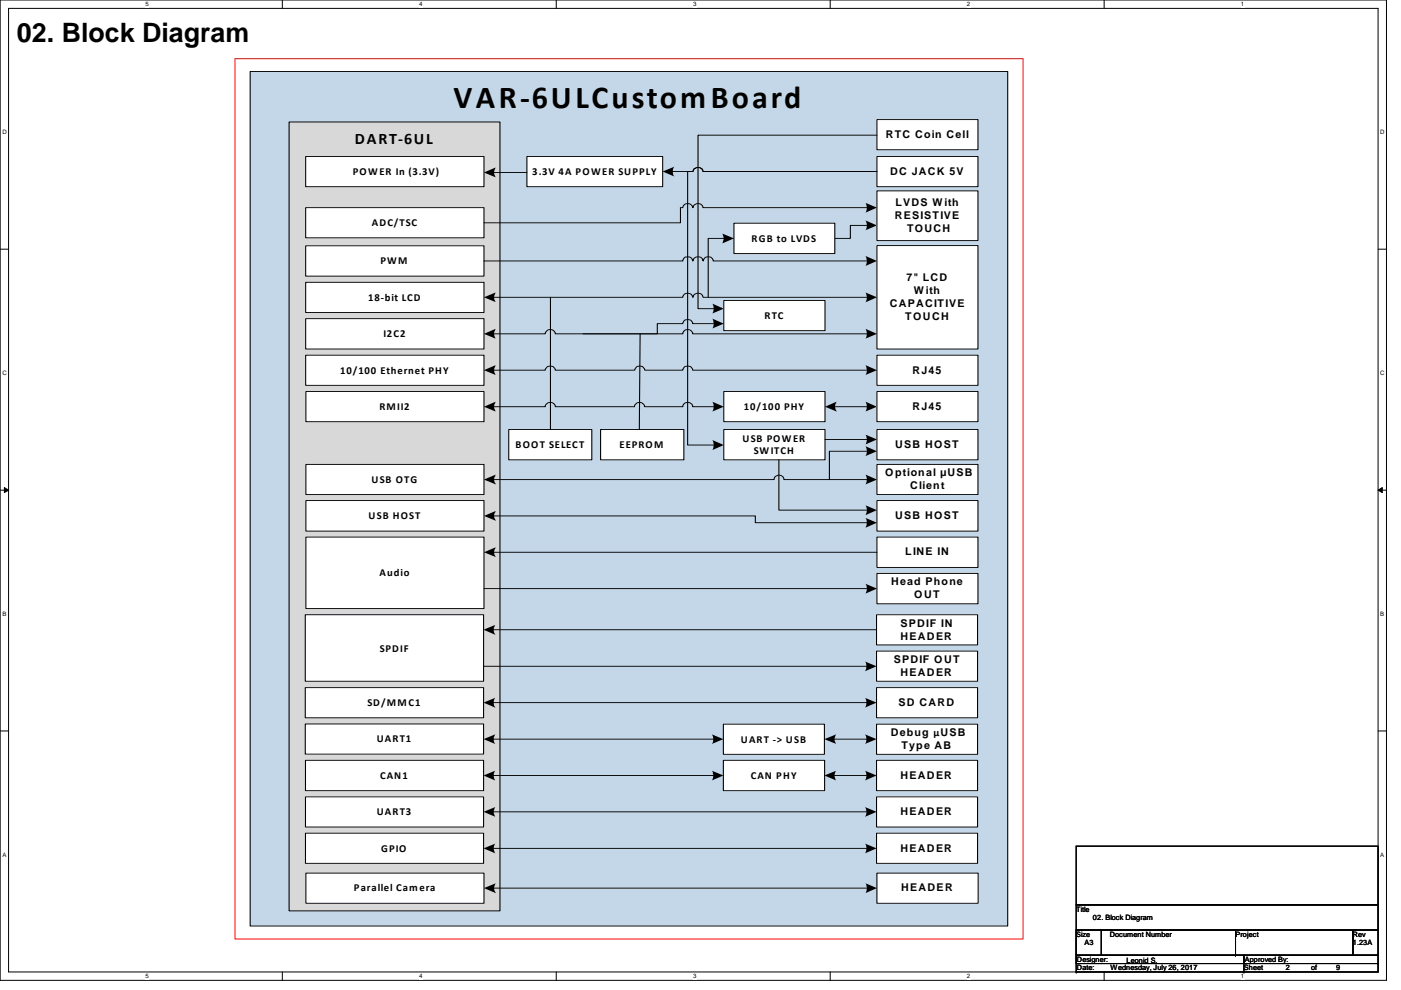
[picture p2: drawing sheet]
<svg xmlns="http://www.w3.org/2000/svg" width="297mm" height="210mm" viewBox="0 0 297 210" stroke-linecap="round" stroke-linejoin="round" font-family="sans-serif">
<path d="M0 0h294v207.9h-294zM1.8 1.8h290.4v204.3h-290.4z" fill="none" stroke="#000" stroke-width=".21"/>
<g fill="#fff">
<path d="M30.8 .2h.7v1.4h-.7z"/>
<path d="M30.8 206.2h.7v1.4h-.7z"/>
</g>
<path d="M59.9 0v1.8M59.9 206.1v1.8" fill="none" stroke="#000" stroke-width=".21"/>
<g fill="#fff">
<path d="M88.9 .2h.6v1.4h-.6z"/>
<path d="M88.9 206.2h.6v1.4h-.6z"/>
</g>
<path d="M117.9 0v1.8M117.9 206.1v1.8" fill="none" stroke="#000" stroke-width=".21"/>
<g fill="#fff">
<path d="M146.9 .2h.7v1.4h-.7z"/>
<path d="M146.9 206.2h.7v1.4h-.7z"/>
</g>
<path d="M176 0v1.8M176 206.1v1.8" fill="none" stroke="#000" stroke-width=".21"/>
<g fill="#fff">
<path d="M205 .2h.7v1.4h-.7z"/>
<path d="M205 206.2h.7v1.4h-.7z"/>
</g>
<path d="M234.1 0v1.8M234.1 206.1v1.8" fill="none" stroke="#000" stroke-width=".21"/>
<g fill="#fff">
<path d="M263.1 .2h.7v1.4h-.7z"/>
<path d="M263.1 206.2h.7v1.4h-.7z"/>
<path d="M.5 27.3h.9v1.4h-.9z"/>
<path d="M292.6 27.3h.9v1.4h-.9z"/>
<path d="M.5 78.4h.9v1.4h-.9z"/>
<path d="M292.6 78.4h.9v1.4h-.9z"/>
</g>
<path d="M0 52.8h1.8M292.2 52.8h1.8" fill="none" stroke="#000" stroke-width=".21"/>
<g fill="#fff">
<path d="M.5 129.5h.8v1.4h-.8z"/>
<path d="M292.6 129.5h.9v1.4h-.9z"/>
</g>
<path d="M0 103.9h1.8M.9 103.4l.9 .5-.9 .5zM292.2 103.9l.9-.5v1zM292.2 103.9h1.8" fill="none" stroke="#000" stroke-width=".21"/>
<path d="M.9 103.4l.9 .5-.9 .5zM292.2 103.9l.9-.5v1z" fill="#000"/>
<g fill="#fff">
<path d="M.5 180.5h.8v1.4h-.8z"/>
<path d="M292.6 180.5h.9v1.4h-.9z"/>
</g>
<path d="M0 155h1.8M292.2 155h1.8" fill="none" stroke="#000" stroke-width=".21"/>
<path d="M49.8 12.4h167.1v186.7h-167.1z" fill-rule="evenodd" fill="#fff"/>
<path d="M49.8 12.4h167.1v186.7h-167.1z" fill="none" stroke="#f00" stroke-width=".21"/>
<path d="M53 15.2h160.7v181.1h-160.7z" fill-rule="evenodd" fill="#c3d7e8"/>
<path d="M53 15.2h160.7v181.1h-160.7zM184.1 47.8h-3.8v2.7h-24.7" fill="none" stroke="#000" stroke-width=".21"/>
<path d="M183.5 46.7l2.4 1.1-2.4 1a1.96 1.96 0 0 0 0-2.1z" fill-rule="evenodd" fill="#000"/>
<path d="M61.3 25.9h44.7v167.3h-44.7z" fill-rule="evenodd" fill="#d8d8d8"/>
<path d="M61.3 25.9h44.7v167.2h-44.7z" fill="none" stroke="#000" stroke-width=".21"/>
<path d="M64.8 33.2h37.8v6.4h-37.8z" fill-rule="evenodd" fill="#fff"/>
<path d="M64.8 33.2h37.8v6.4h-37.8z" fill="none" stroke="#000" stroke-width=".21"/>
<path d="M64.8 59.9h37.8v6.4h-37.8z" fill-rule="evenodd" fill="#fff"/>
<path d="M64.8 59.9h37.8v6.4h-37.8z" fill="none" stroke="#000" stroke-width=".21"/>
<path d="M64.8 75.3h37.8v6.4h-37.8z" fill-rule="evenodd" fill="#fff"/>
<path d="M64.8 75.3h37.8v6.4h-37.8z" fill="none" stroke="#000" stroke-width=".21"/>
<path d="M64.8 83h37.8v6.4h-37.8z" fill-rule="evenodd" fill="#fff"/>
<path d="M64.9 83h37.7v6.4h-37.7z" fill="none" stroke="#000" stroke-width=".21"/>
<path d="M64.8 67.6h37.8v6.4h-37.8z" fill-rule="evenodd" fill="#fff"/>
<path d="M64.8 67.6h37.8v6.4h-37.8z" fill="none" stroke="#000" stroke-width=".21"/>
<path d="M64.9 113.9h37.7v15.1h-37.7z" fill-rule="evenodd" fill="#fff"/>
<path d="M64.9 113.9h37.7v15.1h-37.7z" fill="none" stroke="#000" stroke-width=".21"/>
<path d="M64.9 106.1h37.7v6.5h-37.7z" fill-rule="evenodd" fill="#fff"/>
<path d="M64.9 106.1h37.7v6.5h-37.7z" fill="none" stroke="#000" stroke-width=".21"/>
<path d="M64.7 153.5h37.8v6.4h-37.8z" fill-rule="evenodd" fill="#fff"/>
<path d="M64.7 153.5h37.8v6.4h-37.8z" fill="none" stroke="#000" stroke-width=".21"/>
<path d="M64.8 176.7h37.7v6.3h-37.7z" fill-rule="evenodd" fill="#fff"/>
<path d="M64.8 176.7h37.7v6.3h-37.7z" fill="none" stroke="#000" stroke-width=".21"/>
<path d="M64.8 169h37.7v6.3h-37.7z" fill-rule="evenodd" fill="#fff"/>
<path d="M64.8 169h37.7v6.3h-37.7z" fill="none" stroke="#000" stroke-width=".21"/>
<path d="M64.7 130.3h37.8v14.1h-37.8z" fill-rule="evenodd" fill="#fff"/>
<path d="M64.7 130.3h37.8v14.1h-37.8z" fill="none" stroke="#000" stroke-width=".21"/>
<path d="M64.8 161.2h37.7v6.4h-37.7z" fill-rule="evenodd" fill="#fff"/>
<path d="M64.8 161.2h37.7v6.4h-37.7z" fill="none" stroke="#000" stroke-width=".21"/>
<path d="M64.9 98.5h37.7v6.4h-37.7z" fill-rule="evenodd" fill="#fff"/>
<path d="M64.9 98.5h37.7v6.4h-37.7z" fill="none" stroke="#000" stroke-width=".21"/>
<path d="M64.7 145.8h37.8v6.4h-37.8z" fill-rule="evenodd" fill="#fff"/>
<path d="M64.7 145.8h37.8v6.4h-37.8z" fill="none" stroke="#000" stroke-width=".21"/>
<path d="M185.9 33.2h21.4v6.4h-21.4z" fill-rule="evenodd" fill="#fff"/>
<path d="M185.9 33.2h21.4v6.4h-21.4z" fill="none" stroke="#000" stroke-width=".21"/>
<path d="M111.7 33.2h28.8v6.4h-28.8z" fill-rule="evenodd" fill="#fff"/>
<path d="M104.5 36.6h7.2M111.7 33.2h28.8v6.4h-28.8zM142.4 36.4h4.5a1.08 1.08 0 0 1 1.1-.9 1.08 1.08 0 0 1 1.1 .9h36.8" fill="none" stroke="#000" stroke-width=".21"/>
<g fill="#000">
<path d="M102.6 36.6l2.5-1.1-.1 .3a1.69 1.69 0 0 0 .1 1.8z" fill-rule="evenodd"/>
<path d="M140.5 36.4l2.5-1.1-.3 .8v.8l.3 .5z" fill-rule="evenodd"/>
</g>
<path d="M185.9 52.1h21.4v21.9h-21.4z" fill-rule="evenodd" fill="#fff"/>
<path d="M185.9 52.1h21.4v21.9h-21.4zM104.5 63h40.3a1.1 1.1 0 0 1 1.1-.9 1.1 1.1 0 0 1 1 .9 1.07 1.07 0 0 1 1.1-.9 1.07 1.07 0 0 1 1.1 .9h35M104.5 70.8h11.1a1.07 1.07 0 0 1 1.1-.9 1.07 1.07 0 0 1 1 .9h27.1a1.05 1.05 0 0 1 1-.9 1.05 1.05 0 0 1 1.1 .9h37.2" fill="none" stroke="#000" stroke-width=".21"/>
<g fill="#000">
<path d="M102.6 63l2.5-1-.1 .3a1.6 1.6 0 0 0 .1 1.8z" fill-rule="evenodd"/>
<path d="M102.6 70.8l2.5-1.1-.1 .3a1.69 1.69 0 0 0 .1 1.8z" fill-rule="evenodd"/>
<path d="M183.5 62l2.4 1-2.4 1.1a1.96 1.96 0 0 0 0-2.1z" fill-rule="evenodd"/>
<path d="M183.5 69.7l2.4 1.1-2.4 1a1.96 1.96 0 0 0 0-2.1z" fill-rule="evenodd"/>
</g>
<path d="M185.9 75.3h21.4v6.4h-21.4z" fill-rule="evenodd" fill="#fff"/>
<path d="M104.5 78.5h11.1a1.07 1.07 0 0 1 1.1-.9 1.07 1.07 0 0 1 1 .9h16.9a1.07 1.07 0 0 1 1-.9 1.07 1.07 0 0 1 1.1 .9h8.1a1.05 1.05 0 0 1 1-.9 1.05 1.05 0 0 1 1.1 .9h37.2M185.9 75.3h21.4v6.4h-21.4z" fill="none" stroke="#000" stroke-width=".21"/>
<g fill="#000">
<path d="M102.6 78.5l2.5-1.1-.1 .3a1.6 1.6 0 0 0 .1 1.8z" fill-rule="evenodd"/>
<path d="M183.5 77.4l2.4 1.1-2.4 1a1.96 1.96 0 0 0 0-2.1z" fill-rule="evenodd"/>
</g>
<path d="M153.5 83h21.4v6.4h-21.4z" fill-rule="evenodd" fill="#fff"/>
<path d="M104.5 86.2h11.1a1.07 1.07 0 0 1 1.1-.9 1.07 1.07 0 0 1 1 .9h16.8a1.07 1.07 0 0 1 1.1-.9 1.07 1.07 0 0 1 1 .9h8.2a1.04 1.04 0 0 1 1-.9 1.04 1.04 0 0 1 1.1 .9h4.7M153.5 83h21.4v6.4h-21.4zM176.7 86.2h7.4" fill="none" stroke="#000" stroke-width=".21"/>
<g fill="#000">
<path d="M102.6 86.2l2.5-1-.1 .2a1.69 1.69 0 0 0 .1 1.8z" fill-rule="evenodd"/>
<path d="M151 85.2l2.5 1-2.5 1a1.96 1.96 0 0 0 0-2z" fill-rule="evenodd"/>
<path d="M174.9 86.2l2.5-1a1.76 1.76 0 0 0 0 2z" fill-rule="evenodd"/>
<path d="M183.5 85.2l2.4 1-2.4 1a1.96 1.96 0 0 0 0-2z" fill-rule="evenodd"/>
</g>
<path d="M185.9 83h21.4v6.4h-21.4z" fill-rule="evenodd" fill="#fff"/>
<path d="M185.9 83h21.4v6.4h-21.4z" fill="none" stroke="#000" stroke-width=".21"/>
<path d="M153.5 91.1h21.4v6.4h-21.4z" fill-rule="evenodd" fill="#fff"/>
<path d="M185.9 36.4h-36.8a1.08 1.08 0 0 0-1.1-.9 1.08 1.08 0 0 0-1.1 .9h-1.1v58h5.8M153.5 91.1h21.4v6.4h-21.4z" fill="none" stroke="#000" stroke-width=".21"/>
<path d="M151 93.3l2.5 1.1-2.5 1a2.04 2.04 0 0 0 0-2.1z" fill-rule="evenodd" fill="#000"/>
<path d="M185.9 98.5h21.4v6.4h-21.4z" fill-rule="evenodd" fill="#fff"/>
<path d="M185.9 98.5h21.4v6.4h-21.4z" fill="none" stroke="#000" stroke-width=".21"/>
<path d="M185.9 106.1h21.4v6.5h-21.4z" fill-rule="evenodd" fill="#fff"/>
<path d="M165.1 97.5v10.7h19M104.5 101.7h59.6a1.04 1.04 0 0 1 1.1-1 1.04 1.04 0 0 1 1 1h17.9M104.5 109.4h55.6v1.4h24M185.9 106.1h21.4v6.5h-21.4z" fill="none" stroke="#000" stroke-width=".21"/>
<g fill="#000">
<path d="M102.6 101.7l2.5-1.1-.1 .3a1.58 1.58 0 0 0 .1 1.8z" fill-rule="evenodd"/>
<path d="M102.6 109.4l2.5-1.1-.1 .3a1.58 1.58 0 0 0 .1 1.8z" fill-rule="evenodd"/>
<path d="M183.5 100.6l2.4 1.1-2.4 1a1.96 1.96 0 0 0 0-2.1z" fill-rule="evenodd"/>
<path d="M183.5 109.8l2.4 1-2.4 1.1a1.96 1.96 0 0 0 0-2.1z" fill-rule="evenodd"/>
<path d="M183.5 107.1l2.4 1.1-2.4 1a1.96 1.96 0 0 0 0-2.1z" fill-rule="evenodd"/>
</g>
<path d="M185.9 113.9h21.4v6.4h-21.4z" fill-rule="evenodd" fill="#fff"/>
<path d="M185.9 113.9h21.4v6.4h-21.4z" fill="none" stroke="#000" stroke-width=".21"/>
<path d="M185.9 121.6h21.4v6.4h-21.4z" fill-rule="evenodd" fill="#fff"/>
<path d="M185.9 121.6h21.4v6.4h-21.4z" fill="none" stroke="#000" stroke-width=".21"/>
<path d="M185.8 130.3h21.5v6.4h-21.5z" fill-rule="evenodd" fill="#fff"/>
<path d="M185.8 130.3h21.5v6.4h-21.5z" fill="none" stroke="#000" stroke-width=".21"/>
<path d="M185.8 138h21.5v6.4h-21.5z" fill-rule="evenodd" fill="#fff"/>
<path d="M104.5 117.1h81.4M102.6 124.8h81.5M104.4 133.5h81.4M185.8 138h21.5v6.4h-21.5zM102.5 141.3h81.5" fill="none" stroke="#000" stroke-width=".21"/>
<g fill="#000">
<path d="M102.6 117.1l2.5-1.1-.1 .3a1.5 1.5 0 0 0 .1 1.8z" fill-rule="evenodd"/>
<path d="M102.5 133.5l2.5-1-.3 .8v.8l.3 .5z" fill-rule="evenodd"/>
<path d="M183.5 123.8l2.4 1-2.4 1.1a1.96 1.96 0 0 0 0-2.1z" fill-rule="evenodd"/>
<path d="M183.4 140.3l2.4 1-2.4 1 .3-.8-.1-.8z" fill-rule="evenodd"/>
</g>
<path d="M185.8 145.8h21.5v6.4h-21.5z" fill-rule="evenodd" fill="#fff"/>
<path d="M104.4 149h79.6M185.8 145.8h21.5v6.4h-21.5z" fill="none" stroke="#000" stroke-width=".21"/>
<g fill="#000">
<path d="M102.5 149l2.5-1-.3 .7v.8l.3 .5z" fill-rule="evenodd"/>
<path d="M183.4 148l2.4 1-2.4 1 .3-.8-.1-.7z" fill-rule="evenodd"/>
</g>
<path d="M153.4 153.5h21.4v6.4h-21.4z" fill-rule="evenodd" fill="#fff"/>
<path d="M153.4 153.5h21.4v6.4h-21.4z" fill="none" stroke="#000" stroke-width=".21"/>
<path d="M185.8 153.5h21.5v6.4h-21.5z" fill-rule="evenodd" fill="#fff"/>
<path d="M104.4 156.7h47.1M176.7 156.7h7.3M185.8 153.5h21.5v6.4h-21.5z" fill="none" stroke="#000" stroke-width=".21"/>
<g fill="#000">
<path d="M102.5 156.7l2.5-1-.3 .8v.8l.3 .4z" fill-rule="evenodd"/>
<path d="M150.9 155.7l2.5 1-2.5 1 .3-.7v-.8z" fill-rule="evenodd"/>
<path d="M174.8 156.7l2.5-1-.4 .8v.5l.4 .7z" fill-rule="evenodd"/>
<path d="M183.4 155.7l2.4 1-2.4 1 .3-.7-.1-.8z" fill-rule="evenodd"/>
</g>
<path d="M64.8 52.1h37.8v6.4h-37.8z" fill-rule="evenodd" fill="#fff"/>
<path d="M64.8 52.1h37.8v6.4h-37.8zM102.6 55.3h42.2a1.1 1.1 0 0 1 1.1-.9 1.1 1.1 0 0 1 1 .9 1.1 1.1 0 0 1 1.1-.9 1.1 1.1 0 0 1 1.1 .9 1.07 1.07 0 0 1 1.1-.9 1.07 1.07 0 0 1 1 .9h32.9" fill="none" stroke="#000" stroke-width=".21"/>
<path d="M183.5 54.3l2.4 1-2.4 1.1a2.04 2.04 0 0 0 0-2.1z" fill-rule="evenodd" fill="#000"/>
<path d="M185.8 161.2h21.5v6.4h-21.5z" fill-rule="evenodd" fill="#fff"/>
<path d="M104.4 164.4h47.1M185.8 161.2h21.5v6.4h-21.5z" fill="none" stroke="#000" stroke-width=".21"/>
<g fill="#000">
<path d="M102.5 164.4l2.5-1-.3 .8v.7l.3 .6z" fill-rule="evenodd"/>
<path d="M150.9 163.4l2.5 1-2.5 1.1a1.76 1.76 0 0 0 0-2.1z" fill-rule="evenodd"/>
</g>
<path d="M185.8 169h21.5v6.3h-21.5z" fill-rule="evenodd" fill="#fff"/>
<path d="M104.4 172.1h79.6M185.8 169h21.5v6.3h-21.5z" fill="none" stroke="#000" stroke-width=".21"/>
<g fill="#000">
<path d="M102.5 172.1l2.5-1-.3 .8v.5l.3 .8z" fill-rule="evenodd"/>
<path d="M183.4 171.1l2.4 1-2.4 1.1a1.76 1.76 0 0 0 0-2.1z" fill-rule="evenodd"/>
</g>
<path d="M185.8 176.7h21.5v6.3h-21.5z" fill-rule="evenodd" fill="#fff"/>
<path d="M104.4 179.9h79.6M185.8 176.7h21.5v6.3h-21.5z" fill="none" stroke="#000" stroke-width=".21"/>
<g fill="#000">
<path d="M102.5 179.9l2.5-1-.3 .7v.5l.3 .8z" fill-rule="evenodd"/>
<path d="M183.4 178.9l2.4 1-2.4 1a1.76 1.76 0 0 0 0-2z" fill-rule="evenodd"/>
</g>
<path d="M107.9 91.1h17.6v6.4h-17.6z" fill-rule="evenodd" fill="#fff"/>
<path d="M116.7 63v28.1M107.9 91.1h17.6v6.4h-17.6z" fill="none" stroke="#000" stroke-width=".21"/>
<path d="M185.9 91.1h21.4v6.4h-21.4z" fill-rule="evenodd" fill="#fff"/>
<path d="M174.9 93.2h9.2M185.9 91.1h21.4v6.4h-21.4z" fill="none" stroke="#000" stroke-width=".21"/>
<path d="M183.5 92.2l2.4 1-2.4 1a1.96 1.96 0 0 0 0-2z" fill-rule="evenodd" fill="#000"/>
<path d="M127.3 91.1h17.7v6.4h-17.7z" fill-rule="evenodd" fill="#fff"/>
<path d="M135.7 70.8l-.2 20.3M127.3 91.1h17.7v6.4h-17.7z" fill="none" stroke="#000" stroke-width=".21"/>
<path d="M185.9 25.4h21.4v6.3h-21.4z" fill-rule="evenodd" fill="#fff"/>
<path d="M185.9 25.4h21.4v6.4h-21.4zM185.9 28.7h-37.9v36.7h3.6M184.1 95.7h-8.3v6" fill="none" stroke="#000" stroke-width=".21"/>
<g fill="#000">
<path d="M151 64.4l2.5 1-2.5 1.1a1.96 1.96 0 0 0 0-2.1z" fill-rule="evenodd"/>
<path d="M183.5 94.6l2.4 1.1-2.4 1a1.96 1.96 0 0 0 0-2.1z" fill-rule="evenodd"/>
</g>
<path d="M155.6 47.3h21.4v6.5h-21.4z" fill-rule="evenodd" fill="#fff"/>
<path d="M153.8 50.5h-3.6v12.5M155.6 47.3h21.4v6.5h-21.4z" fill="none" stroke="#000" stroke-width=".21"/>
<path d="M153.2 49.5l2.4 1-2.4 1.1 .2-.8z" fill-rule="evenodd" fill="#000"/>
<path d="M64.8 44h37.8v6.4h-37.8z" fill-rule="evenodd" fill="#fff"/>
<path d="M64.8 44h37.8v6.4h-37.8z" fill="none" stroke="#000" stroke-width=".21"/>
<path d="M185.9 40.5h21.4v10.5h-21.4z" fill-rule="evenodd" fill="#fff"/>
<path d="M184.1 44h-35a1.13 1.13 0 0 0-1.1-.8 1.13 1.13 0 0 0-1.1 .8 1.05 1.05 0 0 0-1.1-.8 1.05 1.05 0 0 0-1 .8h-.5v3.2h-41.7M185.9 40.5h21.4v10.5h-21.4z" fill="none" stroke="#000" stroke-width=".21"/>
<path d="M183.5 43l2.4 1-2.4 1.1a1.96 1.96 0 0 0 0-2.1z" fill-rule="evenodd" fill="#000"/>
<path d="M153.5 63.7h21.4v6.4h-21.4z" fill-rule="evenodd" fill="#fff"/>
<path d="M151.6 68.6h-4.7a1.05 1.05 0 0 0-1.1-.9 1.05 1.05 0 0 0-1 .9h-5.4v2.2h-15.8M153.5 63.7h21.4v6.4h-21.4z" fill="none" stroke="#000" stroke-width=".21"/>
<path d="M151 67.6l2.5 1-2.5 1a1.96 1.96 0 0 0 0-2z" fill-rule="evenodd" fill="#000"/>
<path d="M153.4 161.2h21.4v6.4h-21.4z" fill-rule="evenodd" fill="#fff"/>
<path d="M153.4 161.2h21.4v6.4h-21.4zM176.7 164.4h7.3" fill="none" stroke="#000" stroke-width=".21"/>
<g fill="#000">
<path d="M174.8 164.4l2.5-1-.4 .8v.5l.4 .8z" fill-rule="evenodd"/>
<path d="M183.4 163.4l2.4 1-2.4 1.1 .3-.8-.1-.8z" fill-rule="evenodd"/>
</g>
<path d="M64.9 185.1h37.7v6.4h-37.7z" fill-rule="evenodd" fill="#fff"/>
<path d="M64.9 185.1h37.7v6.4h-37.7z" fill="none" stroke="#000" stroke-width=".21"/>
<path d="M185.9 185.1h21.5v6.4h-21.5z" fill-rule="evenodd" fill="#fff"/>
<g fill="none" stroke="#000" stroke-width=".21">
<path d="M228.2 179.4h64v12.5h-64zM104.5 188.3h79.6M185.9 185.1h21.5v6.4h-21.5zM228.2 191.9h64v5.3h-64zM228.2 197.2h5.3v5.3h-5.3zM228.2 197.2v8.9M233.5 197.2h53.3v5.3h-53.3zM262 197.2v5.3M286.8 197.2h5.4v5.3h-5.4zM228.2 202.5h35.5v1.8h-35.5zM228.2 206.1h.1M228.2 206.1h35.5"/>
<path d="M262 202.5h.1M263.7 202.5h28.5v3.6h-28.5zM263.7 206.1h.1M263.7 204.3h28.5M292.2 204.3h.1"/>
</g>
<g fill="#000">
<path d="M102.6 188.3l2.5-1-.1 .2a1.66 1.66 0 0 0 .1 1.9z" fill-rule="evenodd"/>
<path d="M183.5 187.3l2.4 1-2.4 1.1a1.96 1.96 0 0 0 0-2.1z" fill-rule="evenodd"/>
</g>
<text font-size="6.8" x="96.2" y="22.8">VAR-6ULCustomBoard</text>
<text font-size="5.7" x="3.6" y="8.8">02. Block Diagram</text>
<text font-size="3.4" x="75.3" y="30.4">DART-6UL</text>
<g font-size="2.3">
<text x="187.8" y="29.3">RTC Coin Cell</text>
<text x="74.8" y="37.1">POWER In (3.3V)</text>
<text x="112.9" y="37.1">3.3V 4A POWER SUPPLY</text>
<text x="188.8" y="37.1">DC JACK 5V</text>
<text x="78.8" y="47.9">ADC/TSC</text>
<text x="189.7" y="46.4">RESISTIVE</text>
<text x="189.9" y="43.7">LVDS W ith</text>
<text x="159.3" y="51.3">RGB to LVDS</text>
<text x="192.3" y="49.1">TOUCH</text>
<text x="80.6" y="56">PWM</text>
<text x="192.2" y="59.6">7&quot; LCD</text>
<text x="78.1" y="63.8">18-bit LCD</text>
<text x="188.6" y="65.1">CAPACITIVE</text>
<text x="193.8" y="62.4">W ith</text>
<text x="81.3" y="71.5">I2C2</text>
<text x="162.1" y="67.6">RTC</text>
<text x="191.9" y="67.8">TOUCH</text>
<text x="72.1" y="79.2">10/100 Ethernet PHY</text>
<text x="193.5" y="79.2">RJ45</text>
<text x="80.4" y="86.9">RMII2</text>
<text x="157.7" y="86.9">10/100 PHY</text>
<text x="193.5" y="86.9">RJ45</text>
<text x="109.3" y="95">BOOT SELECT</text>
<text x="131.4" y="95">EEPROM</text>
<text x="157.4" y="93.6">USB POWER</text>
<text x="189.8" y="95">USB HOST</text>
<text x="159.8" y="96.4">SWITCH</text>
<text x="187.7" y="101">Optional µUSB</text>
<text x="78.8" y="102.4">USB OTG</text>
<text x="193" y="103.7">Client</text>
<text x="78.1" y="110.1">USB HOST</text>
<text x="189.8" y="110.1">USB HOST</text>
<text x="191.9" y="117.8">LINE IN</text>
<text x="80.5" y="122.1">Audio</text>
<text x="189" y="124.1">Head Phone</text>
<text x="193.8" y="126.8">OUT</text>
<text x="190.9" y="132.9">SPDIF IN</text>
<text x="190.9" y="135.6">HEADER</text>
<text x="80.5" y="138.1">SPDIF</text>
<text x="189.5" y="140.6">SPDIF OUT</text>
<text x="190.9" y="143.3">HEADER</text>
<text x="77.9" y="149.7">SD/MMC1</text>
<text x="190.5" y="149.7">SD CARD</text>
<text x="79.9" y="157.4">UART1</text>
<text x="157.1" y="157.4">UART -&gt; USB</text>
<text x="188.9" y="156.1">Debug µUSB</text>
<text x="191.1" y="158.8">Type AB</text>
<text x="80.6" y="165.1">CAN1</text>
<text x="159.2" y="165.1">CAN PHY</text>
<text x="190.9" y="165.1">HEADER</text>
<text x="79.9" y="172.8">UART3</text>
<text x="190.9" y="172.8">HEADER</text>
<text x="80.8" y="180.6">GPIO</text>
<text x="190.9" y="180.6">HEADER</text>
<text x="75.1" y="189">Parallel Camera</text>
<text x="191" y="189">HEADER</text>
</g>
<g font-size="1.6">
<text x="228.2" y="193.3">Title</text>
<text x="231.7" y="195.1">02. Block Diagram</text>
<text x="228.2" y="198.6">Size</text>
<text x="228.3" y="204">Designer:</text>
<text x="230" y="200.4">A3</text>
<text x="235.3" y="198.6">Document Number</text>
<text x="262" y="198.6">Project</text>
<text x="263.9" y="204">Approved By:</text>
<text x="286.8" y="198.6">Rev</text>
<text x="286.8" y="200.4">1.23A</text>
<text x="228.3" y="205.7">Date:</text>
<text x="235.5" y="205.7">Wednesday, July 26, 2017</text>
<text x="238.8" y="204.1">Leonid S.</text>
<text x="263.7" y="205.7">Sheet</text>
<text x="272.6" y="205.7">2</text>
<text x="278" y="205.7">of</text>
<text x="283.3" y="205.7">9</text>
</g>
<g font-size="1.3">
<text x="30.8" y="1.3">5</text>
<text x="88.9" y="1.3">4</text>
<text x="146.9" y="1.3">3</text>
<text x="205" y="1.3">2</text>
<text x="263.1" y="1.3">1</text>
<text x=".5" y="28.4">D</text>
<text x="292.6" y="28.4">D</text>
<text x=".5" y="79.5">C</text>
<text x="292.6" y="79.5">C</text>
<text x=".5" y="130.6">B</text>
<text x="292.6" y="130.6">B</text>
<text x=".5" y="181.7">A</text>
<text x="292.6" y="181.7">A</text>
<text x="30.8" y="207.4">5</text>
<text x="88.9" y="207.4">4</text>
<text x="146.9" y="207.4">3</text>
<text x="205" y="207.4">2</text>
<text x="263.1" y="207.4">1</text>
</g>
</svg>
